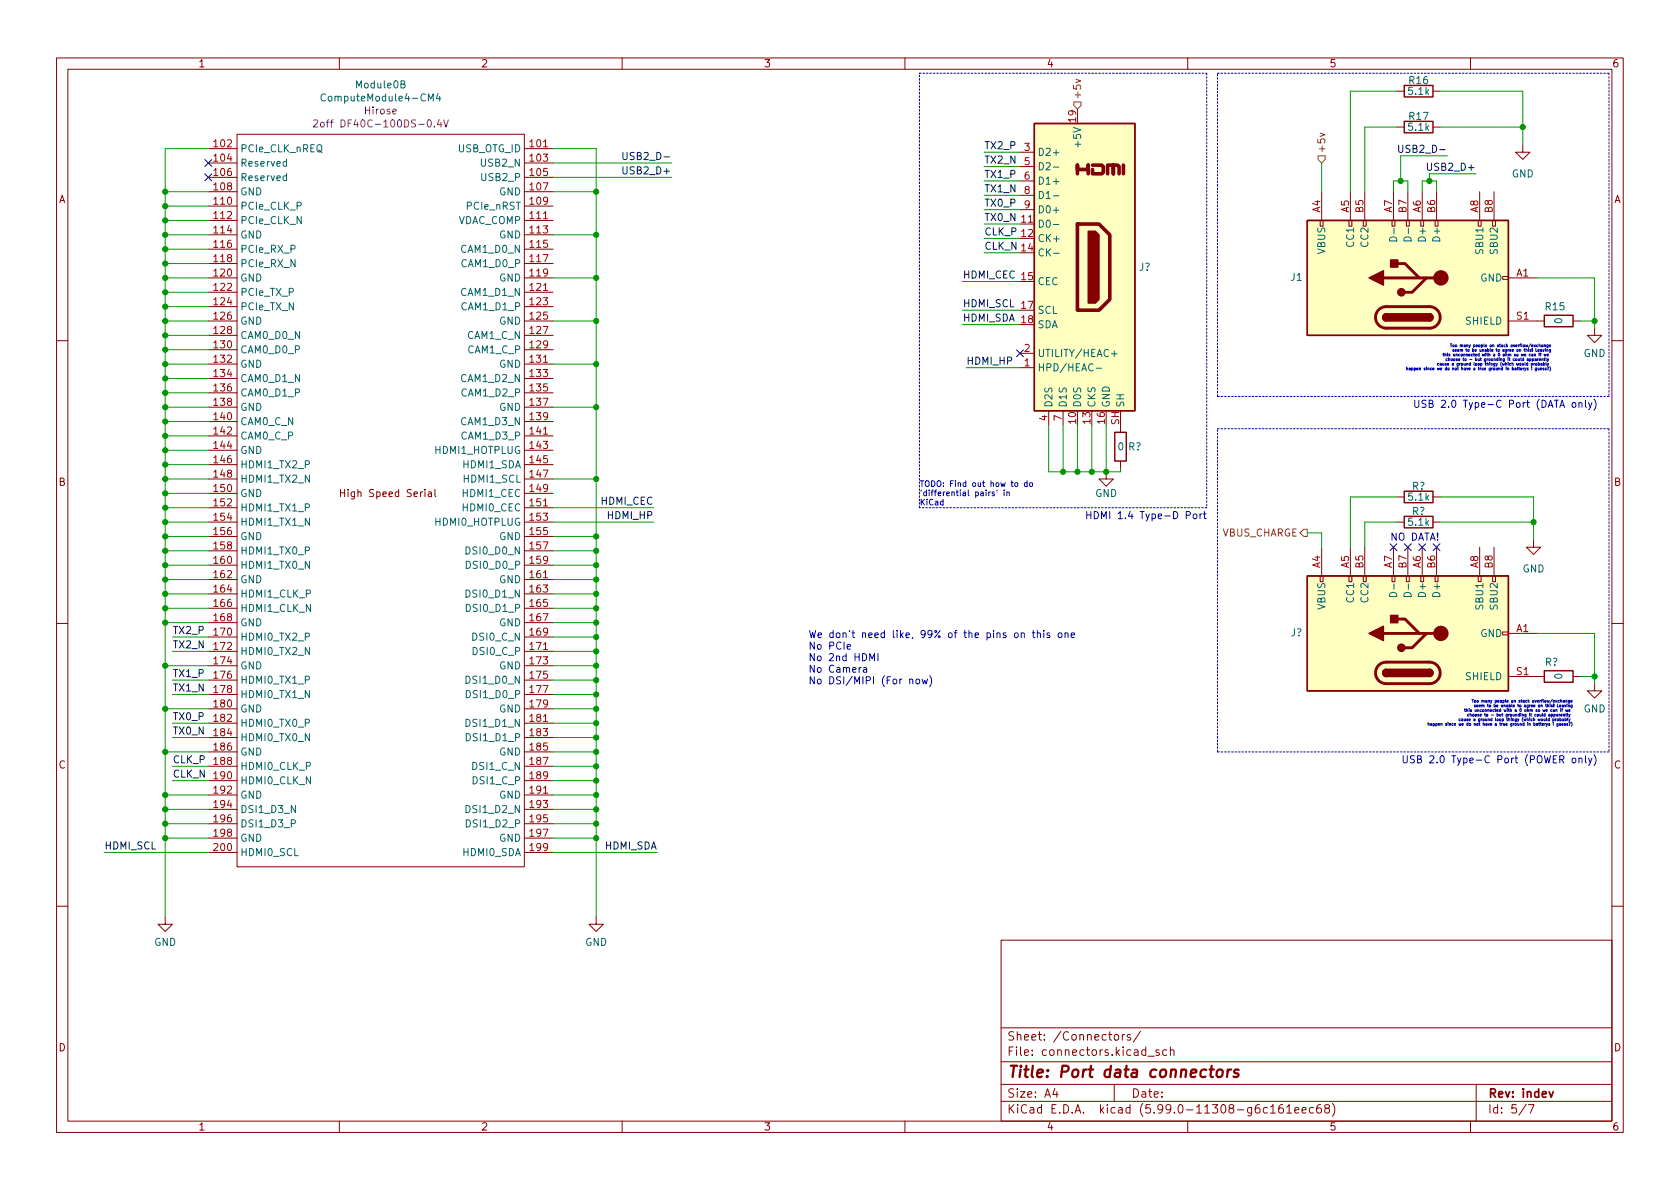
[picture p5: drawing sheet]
<svg xmlns="http://www.w3.org/2000/svg" width="297mm" height="210mm" viewBox="0 0 297 210" stroke-linecap="round" stroke-linejoin="round" font-family="sans-serif">
<g fill="none" stroke="#840000" stroke-width=".18">
<path d="M10 10.2h277v190.1h-277zM12 12.2h273v186.1h-273zM60 10.2v2M110 10.2v2M160 10.2v2M210 10.2v2M247 16.1h1.3M253.4 16.1h1.2M260 10.2v2M36.8 26.3h5.1M36.8 28.8h5.1M36.8 31.4h5.1"/>
<path d="M36.8 33.9h5.1M36.8 36.4h5.1M36.8 39h5.1M41.9 23.7h50.8v129.6h-50.8zM92.7 26.3h5.1M92.7 28.8h5.1M92.7 31.4h5.1M92.7 33.9h5.1M92.7 36.4h5.1M92.7 39h5.1M180.3 39.6h2.6M180.3 26.9h2.6"/>
<path d="M180.3 29.5h2.6M180.3 32h2.6M180.3 34.5h2.6M180.3 37.1h2.6M233.4 39h.5v1h-.5zM233.7 33.9v5.1M238.5 39h.5v1h-.5zM238.8 33.9v5.1M241 39h.6v1h-.6zM241.3 33.9v5.1M246.1 39h.5v1h-.5zM246.4 33.9v5.1"/>
<path d="M247 22.5h1.3M248.7 39h.5v1h-.5zM248.9 33.9v5.1M251.2 39h.5v1h-.5zM251.5 33.9v5.1M253.4 22.5h1.2M253.7 39h.6v1h-.6zM254 33.9v5.1M261.4 39h.5v1h-.5zM261.6 33.9v5.1M263.9 39h.5v1h-.5zM264.2 33.9v5.1"/>
<path d="M269.2 25.6v1.3h1.3l-1.3 1.3-1.2-1.3h1.2M36.8 41.5h5.1M36.8 44.1h5.1M36.8 46.6h5.1M36.8 49.1h5.1M36.8 51.7h5.1M36.8 54.2h5.1M36.8 56.8h5.1M36.8 59.3h5.1M92.7 41.5h5.1M92.7 44.1h5.1M92.7 46.6h5.1"/>
<path d="M92.7 49.1h5.1M92.7 51.7h5.1M92.7 54.2h5.1M92.7 56.8h5.1M92.7 59.3h5.1M265.7 48.9h1v.5h-1zM266.7 49.1h5.1M266.7 56.8h6.3M278.1 56.8h1.3M281.9 58v1.3h1.3l-1.3 1.3-1.2-1.3h1.2M10 60.2h2M36.8 61.8h5.1"/>
<path d="M36.8 64.4h5.1M36.8 66.9h5.1M36.8 69.5h5.1M36.8 72h5.1M36.8 74.5h5.1M36.8 77.1h5.1M36.8 79.6h5.1M92.7 61.8h5.1M92.7 64.4h5.1M92.7 66.9h5.1M92.7 69.5h5.1M92.7 72h5.1"/>
<path d="M92.7 74.5h5.1M92.7 77.1h5.1M92.7 79.6h5.1M180.3 65h2.6M180.3 62.5h2.6M185.4 72.6v2.6M188 72.6v2.6M198.1 75.2v1.2M285 60.2h2M36.8 82.2h5.1M36.8 84.7h5.1M36.8 87.2h5.1"/>
<path d="M36.8 89.8h5.1M36.8 92.3h5.1M36.8 94.9h5.1M36.8 97.4h5.1M36.8 99.9h5.1M60.2 86.5v1.3M60.2 87.2h.7M75.7 87h.5l.1 .8M76.3 87.3h-.4l-.2 .2 .2 .3h.4M76.9 86.5v1.1l.2 .2M92.7 82.2h5.1M92.7 84.7h5.1"/>
<path d="M92.7 87.2h5.1M92.7 89.8h5.1M92.7 92.3h5.1M92.7 94.9h5.1M92.7 97.4h5.1M92.7 99.9h5.1M195.6 83.4v1.3h1.2l-1.2 1.3-1.3-1.3h1.3M198.1 81.5v1.3M233.7 96.8v5M238.8 96.8v5M241.3 96.8v5M246.4 96.8v5"/>
<path d="M247 92.3h1.3M247 87.9h1.3M248.9 96.8v5M251.5 96.8v5M253.4 92.3h1.2M253.4 87.9h1.2M254 96.8v5M261.6 96.8v5M264.2 96.8v5M271.1 95.5v1.3h1.3l-1.3 1.2-1.2-1.2h1.2M10 110.2h2M36.8 102.5h5.1"/>
<path d="M36.8 105h5.1M36.8 107.6h5.1M36.8 110.1h5.1M36.8 112.6h5.1M36.8 115.2h5.1M36.8 117.7h5.1M92.7 102.5h5.1M92.7 105h5.1M92.7 107.6h5.1M92.7 110.1h5.1M92.7 112.6h5.1M92.7 115.2h5.1"/>
<path d="M92.7 117.7h5.1M233.4 101.8h.5v1.1h-.5zM238.5 101.8h.5v1.1h-.5zM241 101.8h.6v1.1h-.6zM246.1 101.8h.5v1.1h-.5zM248.7 101.8h.5v1.1h-.5zM251.2 101.8h.5v1.1h-.5zM253.7 101.8h.6v1.1h-.6zM261.4 101.8h.5v1.1h-.5zM263.9 101.8h.5v1.1h-.5zM265.7 111.8h1v.5h-1zM266.7 112h5.1"/>
<path d="M266.7 119.6h6.3M278.1 119.6h1.3M285 110.2h2M36.8 120.3h5.1M36.8 122.8h5.1M36.8 125.3h5.1M36.8 127.9h5.1M36.8 130.4h5.1M36.8 133h5.1M36.8 135.5h5.1M36.8 138h5.1M92.7 120.3h5.1"/>
<path d="M92.7 122.8h5.1M92.7 125.3h5.1M92.7 127.9h5.1M92.7 130.4h5.1M92.7 133h5.1M92.7 135.5h5.1M92.7 138h5.1M281.9 120.9v1.3h1.3l-1.3 1.2-1.2-1.2h1.2M36.8 140.6h5.1M36.8 143.1h5.1M36.8 145.7h5.1M36.8 148.2h5.1"/>
<path d="M36.8 150.7h5.1M92.7 140.6h5.1M92.7 143.1h5.1M92.7 145.7h5.1M92.7 148.2h5.1M92.7 150.7h5.1M10 160.2h2M29.2 162.2v1.2h1.3l-1.3 1.3-1.3-1.3h1.3M105.4 162.2v1.2h1.3l-1.3 1.3-1.3-1.3h1.3M177 166.3h108v32h-108zM285 160.2h2M60 198.3v2"/>
<path d="M110 198.3v2M160 198.3v2M177 194.8h108M177 191.8h108M177 187.8h108M177 181.8h108M186.5 192.5l-.4 1h1M186.9 193v1M197 191.8v3M197.1 183.1l.2-.2 .4 .2 .1 .5-.2 .3h-.3l-.2-.1zM198.4 182.9v1M198.9 182.9l-.3 .1-.2 .2"/>
<path d="M199.9 183l-.4-.1-.2 .2 .1 .3 .5 .1v.4h-.6M201.6 182.4l-1.2 1.9M202.9 186.8h1.2M204.9 185.7l-.3-.1-.2 .2v.3l.5 .1v.4h-.5M206.3 185.7l-.4-.1-.3 .3v.4l.1 .3h.6M206.9 185.8l.2-.2 .4 .1 .1 .9M206.9 185.1v1.5M210 198.3v2M224.6 195.8l.5-.5v1.5M224.6 196.8h.9M226.8 195.3a.59 .59 0 0 0-.7 .7v.5l.1 .3h.4l.3-.1v-.5l-.1-.2-.4-.1-.3 .3M227.5 195.8l.4-.5v1.5"/>
<path d="M227.5 196.8h.9M228.9 196.3l.7-.1v-.3l-.5-.1-.2 .2 .1 .8h.6M230.2 196.3l.7-.1v-.3l-.5-.1-.2 .2 .1 .8h.6M232.2 195.9l-.4-.1-.3 .3v.4l.1 .3h.6M233.5 195.3a.59 .59 0 0 0-.7 .7v.5l.1 .3h.5l.2-.1v-.5l-.1-.2-.4-.1-.3 .3M234.5 196l-.3-.3 .1-.2 .2-.2 .4 .1 .2 .2-.1 .2-.6 .2-.2 .3 .1 .4 .2 .1h.4l.2-.3v-.2l-.3-.3M235.6 195.1a1.72 1.72 0 0 1 0 2.3M260 198.3v2M261 191.8v6.5M269.9 195.3l-1.3 1.9M270.2 195.3h1l-.6 1.5"/>
</g>
<path d="M273.9 193l.4 1 .3-1" fill="none" stroke="#840000" stroke-width=".3"/>
<path d="M213.9 189.1h.7M214.2 188.5l-.2 1.7 .1 .2 .4 .1M215.3 189.3a.52 .52 0 0 1 .5-.2 .52 .52 0 0 1 .4 .4l-.1 .6a.55 .55 0 0 1-.5 .4 .55 .55 0 0 1-.5-.4zM217.1 189.1l-.2 1.4M217.7 189.1l-.4 .1-.2 .3M219 189.2a.49 .49 0 0 0-.8 .3l.1 .2 .6 .2 .1 .2-.1 .3-.2 .1-.6-.1" fill="none" stroke="#840000" stroke-width=".4"/>
<g fill="none" stroke="#006464" stroke-width=".18">
<path d="M57.5 16.7a.6 .6 0 0 0-.8 .4 .6 .6 0 0 0 .6 .8l.2-.2M70.9 14.9l.6-.1 .1-.2-.1-.2-.6-.1v1.3h.5l.2-.2v-.3l-.3-.2M75.7 17.9v-1.3l.5 .9 .4-.9v1.3M77.4 16.5l-.3 .9h.8M77.7 17v.9M50.7 28.6h-.4l-.2 .2 .1 .5h.5M50.7 31.2l-.4-.1-.2 .2 .1 .6h.5M50.7 28.1v1.3M50.7 30.7v1.2M186.2 39.7h1M186.2 29.5h1M186.2 34.6h1"/>
<path d="M186.3 44.8h1M245.7 42.1a.68 .68 0 0 1 .8-.2 .68 .68 0 0 1 .5 .7h-1.3zM246.5 40.4v.9M248.4 42a.66 .66 0 0 1 .8-.1 .66 .66 0 0 1 .3 .7h-1.3zM249 40.4v.9M193.8 65.1h1M196.5 62.6h1M197 62.1v1M245.7 105a.68 .68 0 0 1 .8-.2 .68 .68 0 0 1 .5 .7h-1.3zM246.5 103.2v1M248.4 104.9a.66 .66 0 0 1 .8-.1 .66 .66 0 0 1 .3 .7h-1.3zM249 103.2v1"/>
</g>
<path d="M55.5 21.3l.4-.1 .3 .4-.8 .9h.8M56.7 21.7l.2-.1 .4 .1v.5l-.1 .2-.3 .1-.2-.2zM77.7 21.1l-.4 .9h.8M78 21.6v.9M78.4 21.2l.5 1.3 .4-1.3" fill="none" stroke="#840084" stroke-width=".18"/>
<g fill="none" stroke="#840000" stroke-width=".25">
<path d="M248.3 15.1h5.1v2h-5.1zM182.9 21.8h17.8v50.8h-17.8zM231.1 39h35.6v20.3h-35.6zM248.3 21.5h5.1v2h-5.1zM245.1 55.5a.64 .64 0 0 0-.6 .6 .64 .64 0 0 0 .6 .7M252.7 55.5a.64 .64 0 0 1 .7 .6 .64 .64 0 0 1-.7 .7M273 55.7h5.1v2.1h-5.1zM197.1 76.4h2v5.1h-2zM248.3 91.3h5.1v2h-5.1zM248.3 86.9h5.1v2h-5.1zM231.1 101.8h35.6v20.4h-35.6zM245.1 118.4a.64 .64 0 0 0-.6 .6 .64 .64 0 0 0 .6 .6"/>
<path d="M252.7 118.4a.64 .64 0 0 1 .7 .6 .64 .64 0 0 1-.7 .6M273 118.6h5.1v2h-5.1z"/>
</g>
<g fill="#ffffc2" stroke="#ffffc2" stroke-width=".18">
<path d="M231.1 101.8h35.6v20.4h-35.6z"/>
<path d="M231.1 39h35.6v20.3h-35.6z"/>
<path d="M182.9 21.8h17.8v50.8h-17.8z"/>
</g>
<path d="M243.8 54.8l.5-.4 .6-.2h7.8a1.91 1.91 0 0 1 1.9 1.9 1.91 1.91 0 0 1-1.9 1.9h-7.6a1.91 1.91 0 0 1-1.7-1.1 1.91 1.91 0 0 1 .4-2.1zM244.6 49.1h10.2M247.1 46.6h1.3l2.6 2.5M252.2 49.1l-2.5 2.6h-1.3M243.8 117.6l.5-.3 .6-.2h7.8a1.91 1.91 0 0 1 1.9 1.9 1.91 1.91 0 0 1-1.9 1.9h-7.6a1.91 1.91 0 0 1-1.7-1.2 1.91 1.91 0 0 1 .4-2.1zM244.6 112h10.2M247.1 109.5h1.3l2.6 2.5M252.2 112l-2.5 2.5h-1.3" fill="none" stroke="#840000" stroke-width=".51"/>
<g fill="#840000" stroke="#840000" stroke-width=".25">
<path d="M252.7 118.4a.64 .64 0 0 1 .7 .6 .64 .64 0 0 1-.7 .6z"/>
<path d="M244.7 118.5l.4-.1v1.2a.64 .64 0 0 1-.6-.4 .64 .64 0 0 1 .2-.7z"/>
<path d="M245.1 118.4h7.6v1.2h-7.6z"/>
<path d="M245.9 108.8h1.2v1.3h-1.2z"/>
<path d="M242.1 112l2.5-1.3v2.6z"/>
<path d="M252.7 55.5a.64 .64 0 0 1 .7 .6 .64 .64 0 0 1-.7 .7z"/>
<path d="M244.7 55.7l.4-.2v1.3a.64 .64 0 0 1-.6-.4 .64 .64 0 0 1 .2-.7z"/>
<path d="M245.1 55.5h7.6v1.3h-7.6z"/>
<path d="M245.9 46h1.2v1.2h-1.2z"/>
<path d="M242.1 49.1l2.5-1.2v2.5z"/>
<path d="M192.4 40.9h1.3l.6 .6v11.5l-.6 .6h-1.3z"/>
<circle cx="247.8" cy="114.5" r=".63"/>
<circle cx="247.8" cy="51.7" r=".63"/>
</g>
<g fill="#840000" stroke="#840000" stroke-width=".18">
<circle cx="254.8" cy="112" r="1.27"/>
<circle cx="254.8" cy="49.1" r="1.27"/>
</g>
<path d="M190.5 30.7v-1.5v.8h1.9v-.8v1.5M190.5 39.6h3.8l1.9 1.9v11.5l-1.9 1.9h-3.8zM193.2 29.2h1.6l.3 .3v1l-.3 .2h-1.6v-.7M195.8 30.7v-1.5h1v1.5v-1.5h.8l.3 .3v1.2M198.6 29.2v1.5" fill="none" stroke="#840000" stroke-width=".63"/>
<path d="M189.9 18h1.2v.7l-.6 .6-.6-.6zM190.2 14l.9 .3-.9 .3M233 27.6h1.3v.6l-.6 .6-.7-.6zM233.4 23.5l.9 .3-.9 .3M229.9 94.2l.6-.6h.6v1.3h-.6z" fill="none" stroke="#725600" stroke-width=".18"/>
<path d="M110.1 27v1l.3 .2h.2l.3-.2v-1M110.1 29.5v1l.3 .3h.2l.3-.3v-1M247.3 25.7v1l.2 .3h.3l.2-.3v-1M252.4 28.9v1l.2 .2h.3l.2-.2v-1" fill="none" stroke="#0f0f0f" stroke-width=".18"/>
<g fill="none" stroke="#0000c2" stroke-width=".18">
<path d="M248.7 65.1h.2v.3M248.7 64.9v.5M249.1 65.1h.2l.1 .3M249.4 65.2l-.3 .1 .3 .1M249.6 65.1l.2 .1v.2h-.2M249.6 65.1v.5M250.1 65.1l.2 .1v.2h-.2M250.1 65.1v.5M250.1 70.8v1l.3 .2h.2l.3-.2v-1M250.5 65.2h.2v-.1h-.2v.3h.2M251 65.1h.2v.3M251 65.1v.3"/>
<path d="M252 65.1h-.2l.2 .3h-.2M252.1 70.8h-.4l-.2 .1v.4l.5 .2 .1 .3-.2 .2h-.5M252.2 64.9v.1M252.2 65.1v.3M252.7 71.4l.5-.1 .1-.2v-.2l-.6-.1v1.2h.5l.1-.1 .1-.3-.3-.2M254.4 64.3l-.3 .1 .1 .2h.2M254.6 64.3h.2v.3h-.1l-.1-.2h.2M255.1 64.3v.3l.2-.1M255.1 62.6h.2M255.2 62.5v.4l.1 .1M255.3 64.3v.3M255.5 62.7l.2-.1v.4"/>
<path d="M255.5 62.5v.5M255.7 64.3h-.2l.2 .3h-.2M255.9 63.5h-.2v.3h.2M255.9 64.4h.3l-.1-.1h-.2v.3h.2M255.9 62.5h.1M255.9 62.6v.4M256.1 63.5h.2v.3M256.1 63.3v.5M256.4 62.6l-.2 .1 .2 .2h-.2M256.4 60.8h.3M256.6 60.8v.5M256.6 63.5h.2l-.1 .3-.2-.1z"/>
<path d="M256.8 64.3h.2v.3h-.2v-.2h.2M256.9 61l.2 .1-.1 .2-.1-.1zM257 62.6v.3h.2M257.1 61.8l-.2 .1 .2 .2h-.2M257.1 63.5h.2l-.1 .3-.2-.1zM257.2 62.6v.4M257.3 62l.2-.1v-.1l-.2 .1v.2h.2M257.4 61l.2 .1-.1 .2-.2-.1zM257.4 62.7l.2-.1 .1 .4M257.4 62.6v.4M257.7 63.5h-.2l.2 .3h-.2M257.7 62l.2-.1v-.1l-.2 .1v.2h.2"/>
<path d="M257.9 63.6h.2v-.1h-.2v.3h.2M258.1 62.6l-.2 .1v.2h.2M258.2 61.9l.2-.1v.3M258.2 61.8v.3M258.2 61h.2v.3M258.2 61v.3M258.4 61.9l.2-.1v.3M258.4 61.1l.2-.1v.3M258.7 63.4h.1M259.2 61.8h.2M259.2 61.6v.5h.2M272.9 64.3l.2 .1v.2h-.2"/>
<path d="M273 65.1h-.2l.2 .3h-.2M273 62.6l.1 .4 .1-.3 .1 .3 .1-.4M273 63.4h.2M273.1 63.3v.4l.1 .1M273.4 63.3v.5M273.4 64.1v.5M273.4 65.1h-.2l.2 .3h-.2M273.5 61.9l.2-.1v.3M273.6 62.8l.2-.1v-.1l-.2 .1v.2h.2M273.6 63.4l.1 .4M273.6 64.3l.1 .3M273.6 64.9l.2 .1-.1 .2"/>
<path d="M273.7 65.4h.1M273.7 61.3h-.2v-.3h.2v.4l-.2 .1M273.8 63.4l-.2 .5M273.8 64.3l-.2 .5M273.9 61.2l.3-.1v-.1l-.3 .1 .1 .2h.2M274 64.8l.2 .4-.2 .4M274.2 61.8v.4l-.3 .1M274.2 61.8l-.3 .1 .1 .2h.2M281.8 70.6a1.46 1.46 0 0 1 0 1.9M175.1 87l-.3 .2M175.8 87h-.2l-.2 .1 .1 .2 .3 .1v.2h-.4M176.3 86.7l-.1 .1"/>
<path d="M177.5 86.7h.1M177.5 87v.7M178 87.1l.4-.1 .1 .7M178 87v.7M179.5 85.5l.1-.1 .3 .1v.5l-.4-.1zM181.6 85.4h-.3l-.2 .1 .1 .5h.4M181.6 85v1M182.1 85.5l.1-.1 .3 .1v.5l-.4-.1zM209.7 91.1h.7l.1-.2-.1-.3-.7-.1v1.2M211.1 90.9h.3l.2 .2v.4l-.2 .2h-.3l-.1-.2zM212.2 90.9v.8M212.5 90.9l-.3 .2"/>
<path d="M212.8 90.9h.5M213 90.5v1l.3 .2M149.8 114.4l.6-.1-.1-.3h-.3l-.2 .1v.6h.5M152.7 118.1h.5v.8M153.2 118.3l-.4 .1-.2 .2 .2 .3 .4-.1M153.8 116.8v-1.2l.4 .9 .4-.9v1.2M155.2 115.6v1.2M164.4 119.5a1.46 1.46 0 0 1 0 1.9M180.6 112l.1-.1 .4 .1v.8M180.6 111.9v.9M182.5 111.9h.5M182.7 111.5v1.1l.3 .2"/>
<path d="M183.4 112l.2-.1 .3 .1 .1 .8M183.4 111.5v1.3M184.6 111.5v.1M184.6 111.9v.9M185.6 112l-.3-.1-.2 .2 .1 .2 .4 .1v.3h-.5M187.2 112l.3-.1 .3 .2v.4l-.3 .3-.3-.1-.1-.2zM188.3 112l.2-.1 .3 .1 .1 .8M188.3 111.9v.9M189.4 112.3l.6-.1-.1-.2-.3-.1-.2 .2 .1 .6h.4M160.9 120.2l.1-.1h.3l.1 .8M162.1 120.1h.3l.2 .2v.4l-.2 .2h-.3l-.2-.2zM163 120.1l.3 .8 .2-.6 .3 .6 .2-.8"/>
<path d="M248.1 133.6v1.1l.2 .2h.3l.2-.2v-1.1M250.1 133.7l-.5-.1-.2 .3 .1 .3 .5 .2v.4l-.2 .1-.4-.1M250.6 134.2h.6l.1-.2-.1-.2-.6-.2v1.3h.5l.2-.1 .1-.3-.3-.3M252.5 128h.2v.3M252.5 127.8v.5M253 128h.2v.3h-.2v-.2h.2M253.4 128h.3l-.1 .3h-.2M253.4 127.9v.5M253.9 128h.2v.3h-.2M253.9 127.9v.5M254.3 128.1h.3l-.1-.1h-.2v.3h.2M254.8 128h.2v.3"/>
<path d="M254.8 127.9v.4M255.8 128h-.2l.2 .3h-.2M256 127.8h.1M256 127.9v.4M258.2 127.1l-.2 .1v.2h.2M258.4 127.1h.2v.4M258.6 127.2l-.2 .1 .2 .1M258.9 127.1v.3h.2M258.9 125.5h.2M259 125.3v.5h.1M259.1 127.1v.4M259.3 125.5h.2v.3"/>
<path d="M259.3 125.3v.5M259.5 127.1l-.2 .1 .2 .2h-.2M259.7 126.3l-.2 .1v.2h.2M259.7 127.3l.3-.1-.1-.1-.2 .1 .1 .2h.1M259.8 125.3v.1M259.8 125.5v.3M259.9 126.4l.2-.1v.3M259.9 126.1v.5M260.2 125.5l-.2 .1 .2 .2h-.2M260.2 123.7h.3M260.4 123.7v.5M260.4 126.3l.2 .1-.1 .2-.1-.1z"/>
<path d="M260.6 127.1h.2v.4M260.7 123.9h.2l-.1 .3-.1-.1zM260.8 125.5v.3h.2M260.8 127.2l-.2 .1 .2 .1M260.9 124.7h-.2l.2 .3h-.2M260.9 126.3l.2 .1-.1 .2-.2-.1zM261 125.5v.3M261.1 124.8h.2v-.1h-.2v.3h.2M261.2 123.9h.2l-.1 .3-.2-.1zM261.3 125.5h.1l.1 .3M261.3 125.5v.3M261.5 126.3l-.2 .1 .2 .2h-.2"/>
<path d="M261.5 124.8h.3l-.1-.1h-.2v.3h.2M261.7 126.5l.2-.1v-.1l-.2 .1v.2h.2M261.9 125.5l-.2 .1v.2h.2M262 124.7h.2v.3M262 124.7v.3M262 123.9h.2v.3M262 123.9v.3M262.2 124.7h.2v.3M262.2 123.9h.2v.3M262.5 126.3h.2M263 124.7h.2M263 124.5v.4l.2 .1"/>
<path d="M276.7 127.1l.3 .1-.1 .2h-.2M276.8 128h-.2l.2 .3h-.2M276.8 125.5l.1 .3 .1-.2 .1 .2 .1-.3M276.8 126.3h.2M276.9 126.1v.5h.1M277.2 126.1v.5M277.2 127v.5M277.2 128h-.2l.2 .3h-.2M277.3 124.7h.2v.3M277.4 125.7l.2-.1v-.1l-.2 .1v.2h.2M277.4 126.3l.1 .3M277.4 127.1l.1 .4"/>
<path d="M277.4 127.8h.3l-.2 .3M277.5 128.2v.1M277.5 124.2l-.2-.1v-.2h.2v.4h-.2M277.6 126.3l-.2 .5M277.6 127.1l-.2 .5M277.7 124h.3v-.1h-.3l.1 .3h.2M277.8 127.7l.2 .3-.2 .5M278 124.7v.4l-.3 .1M278 124.7l-.3 .1 .1 .2h.2M281.8 133.5a1.46 1.46 0 0 1 0 1.9"/>
</g>
<path d="M162.6 12.9h50.8M213.4 12.9v76.9M215.3 12.9h69.2M284.5 12.9v57.2M215.3 70.1v-57.2M215.3 75.8h69.2M284.5 75.8v57.2M284.5 70.1h-69.2M162.6 89.8v-76.9M213.4 89.8h-50.8M215.3 133v-57.2M284.5 133h-69.2" fill="none" stroke="#0000c2" stroke-width=".18" stroke-dasharray=".3 .3"/>
<g fill="none" stroke="#009600" stroke-width=".18">
<path d="M247 16.1h-8.2v17.8M254.6 16.1h14.6v9.5M29.2 33.9h7.6M29.2 36.4h7.6M29.2 39h7.6M36.8 26.3h-7.6v135.9M97.8 33.9h7.6M97.8 26.3h7.6v135.9M97.8 28.8h20.9M97.8 31.4h20.9M174 34.5h6.3M174 37.1h6.3"/>
<path d="M174 39.6h6.3M174 26.9h6.3M174 29.5h6.3M174 32h6.3M233.7 28.8v5.1M246.4 33.9v-1.9h2.5v1.9M247 22.5h-5.7v11.4M251.5 33.9v-1.9h2.5v1.9M254.6 22.5h14.6M255.9 27.6h-8.3v4.4M261 30.7h-8.3v1.3M29.2 49.1h7.6"/>
<path d="M29.2 41.5h7.6M29.2 44.1h7.6M29.2 46.6h7.6M29.2 56.8h7.6M29.2 51.7h7.6M29.2 54.2h7.6M29.2 59.3h7.6M97.8 49.1h7.6M97.8 41.5h7.6M97.8 56.8h7.6M170.2 49.8h10.1M170.2 54.9h10.1"/>
<path d="M170.2 57.4h10.1M174 42.2h6.3M174 44.7h6.3M271.8 49.1h10.1v8.9M279.4 56.8h2.5M29.2 72h7.6M29.2 74.5h7.6M29.2 77.1h7.6M29.2 79.6h7.6M29.2 64.4h7.6M29.2 61.8h7.6M29.2 66.9h7.6"/>
<path d="M29.2 69.5h7.6M97.8 72h7.6M97.8 64.4h7.6M170.8 65h9.5M185.4 75.2v8.2h12.7v-.6M188 75.2v8.2M190.5 75.2v8.2M193 75.2v8.2M195.6 75.2v8.2M29.2 84.7h7.6M29.2 87.2h7.6M29.2 89.8h7.6"/>
<path d="M29.2 92.3h7.6M29.2 94.9h7.6M29.2 82.2h7.6M29.2 97.4h7.6M29.2 99.9h7.6M97.8 84.7h7.6M97.8 89.8h17.8M97.8 92.3h17.8M97.8 94.9h7.6M97.8 97.4h7.6M97.8 99.9h7.6M231.1 94.2h2.6v2.6"/>
<path d="M247 92.3h-5.7v4.5M247 87.9h-8.2v8.9M254.6 92.3h16.5M254.6 87.9h16.5v7.6M29.2 102.5h7.6M29.2 105h7.6M29.2 107.6h7.6M29.2 117.7h7.6M29.2 110.1h7.6M30.5 112.6h6.3M30.5 115.2h6.3M97.8 102.5h7.6"/>
<path d="M97.8 105h7.6M97.8 107.6h7.6M97.8 117.7h7.6M97.8 110.1h7.6M97.8 112.6h7.6M97.8 115.2h7.6M271.8 112h10.1v8.9M279.4 119.6h2.5M29.2 125.3h7.6M29.2 133h7.6M30.5 120.3h6.3M30.5 122.8h6.3"/>
<path d="M30.5 127.9h6.3M30.5 130.4h6.3M30.5 138h6.3M30.5 135.5h6.3M97.8 120.3h7.6M97.8 122.8h7.6M97.8 125.3h7.6M97.8 127.9h7.6M97.8 130.4h7.6M97.8 133h7.6M97.8 138h7.6M97.8 135.5h7.6"/>
<path d="M18.4 150.7h18.4M29.2 140.6h7.6M29.2 143.1h7.6M29.2 145.7h7.6M29.2 148.2h7.6M97.8 140.6h7.6M97.8 150.7h18.4M97.8 143.1h7.6M97.8 145.7h7.6M97.8 148.2h7.6"/>
</g>
<g fill="none" stroke="#000084" stroke-width=".18">
<path d="M36.2 28.2l1.2 1.2M36.2 30.8l1.2 1.2M37.4 28.2l-1.2 1.2M37.4 30.8l-1.2 1.2M179.7 61.9l1.2 1.2M180.9 61.9l-1.2 1.2M245.8 96.2l1.2 1.2M247 96.2l-1.2 1.2M248.3 96.2l1.2 1.2M249.5 96.2l-1.2 1.2M250.9 96.2l1.2 1.2M252.1 96.2l-1.2 1.2"/>
<path d="M253.4 96.2l1.2 1.2M254.6 96.2l-1.2 1.2"/>
</g>
<g fill="#009600" stroke="#009600" stroke-width=".18">
<circle cx="29.2" cy="110.1" r=".46"/>
<circle cx="29.2" cy="117.7" r=".46"/>
<circle cx="29.2" cy="140.6" r=".46"/>
<circle cx="29.2" cy="143.1" r=".46"/>
<circle cx="29.2" cy="105" r=".46"/>
<circle cx="29.2" cy="107.6" r=".46"/>
<circle cx="29.2" cy="125.3" r=".46"/>
<circle cx="29.2" cy="145.7" r=".46"/>
<circle cx="29.2" cy="148.2" r=".46"/>
<circle cx="29.2" cy="133" r=".46"/>
<circle cx="29.2" cy="59.3" r=".46"/>
<circle cx="29.2" cy="61.8" r=".46"/>
<circle cx="29.2" cy="64.4" r=".46"/>
<circle cx="105.4" cy="41.5" r=".46"/>
<circle cx="105.4" cy="49.1" r=".46"/>
<circle cx="29.2" cy="66.9" r=".46"/>
<circle cx="29.2" cy="69.5" r=".46"/>
<circle cx="29.2" cy="41.5" r=".46"/>
<circle cx="29.2" cy="44.1" r=".46"/>
<circle cx="29.2" cy="46.6" r=".46"/>
<circle cx="29.2" cy="49.1" r=".46"/>
<circle cx="29.2" cy="51.7" r=".46"/>
<circle cx="29.2" cy="33.9" r=".46"/>
<circle cx="29.2" cy="36.4" r=".46"/>
<circle cx="29.2" cy="39" r=".46"/>
<circle cx="29.2" cy="54.2" r=".46"/>
<circle cx="29.2" cy="56.8" r=".46"/>
<circle cx="29.2" cy="77.1" r=".46"/>
<circle cx="29.2" cy="79.6" r=".46"/>
<circle cx="29.2" cy="82.2" r=".46"/>
<circle cx="29.2" cy="84.7" r=".46"/>
<circle cx="29.2" cy="87.2" r=".46"/>
<circle cx="29.2" cy="97.4" r=".46"/>
<circle cx="29.2" cy="99.9" r=".46"/>
<circle cx="29.2" cy="102.5" r=".46"/>
<circle cx="29.2" cy="72" r=".46"/>
<circle cx="29.2" cy="74.5" r=".46"/>
<circle cx="29.2" cy="89.8" r=".46"/>
<circle cx="29.2" cy="92.3" r=".46"/>
<circle cx="29.2" cy="94.9" r=".46"/>
<circle cx="105.4" cy="72" r=".46"/>
<circle cx="105.4" cy="84.7" r=".46"/>
<circle cx="105.4" cy="94.9" r=".46"/>
<circle cx="105.4" cy="97.4" r=".46"/>
<circle cx="105.4" cy="99.9" r=".46"/>
<circle cx="105.4" cy="102.5" r=".46"/>
<circle cx="105.4" cy="105" r=".46"/>
<circle cx="105.4" cy="107.6" r=".46"/>
<circle cx="105.4" cy="110.1" r=".46"/>
<circle cx="105.4" cy="112.6" r=".46"/>
<circle cx="105.4" cy="115.2" r=".46"/>
<circle cx="105.4" cy="117.7" r=".46"/>
<circle cx="105.4" cy="120.3" r=".46"/>
<circle cx="105.4" cy="122.8" r=".46"/>
<circle cx="105.4" cy="125.3" r=".46"/>
<circle cx="105.4" cy="127.9" r=".46"/>
<circle cx="105.4" cy="130.4" r=".46"/>
<circle cx="105.4" cy="133" r=".46"/>
<circle cx="105.4" cy="135.5" r=".46"/>
<circle cx="105.4" cy="138" r=".46"/>
<circle cx="105.4" cy="140.6" r=".46"/>
<circle cx="105.4" cy="143.1" r=".46"/>
<circle cx="105.4" cy="145.7" r=".46"/>
<circle cx="105.4" cy="148.2" r=".46"/>
<circle cx="105.4" cy="33.9" r=".46"/>
<circle cx="105.4" cy="56.8" r=".46"/>
<circle cx="105.4" cy="64.4" r=".46"/>
<circle cx="281.9" cy="119.6" r=".46"/>
<circle cx="281.9" cy="56.8" r=".46"/>
<circle cx="271.1" cy="92.3" r=".46"/>
<circle cx="188" cy="83.4" r=".46"/>
<circle cx="190.5" cy="83.4" r=".46"/>
<circle cx="193" cy="83.4" r=".46"/>
<circle cx="195.6" cy="83.4" r=".46"/>
<circle cx="247.6" cy="32" r=".46"/>
<circle cx="252.7" cy="32" r=".46"/>
<circle cx="269.2" cy="22.5" r=".46"/>
</g>
<text font-size="2.8" fill="#840000" x="178" y="190.6">Title: Port data connectors</text>
<g font-size="2.1" fill="#840000">
<text x="178" y="184">Sheet: /Connectors/</text>
<text x="178" y="186.7">File: connectors.kicad_sch</text>
<text x="178" y="196.9">KiCad E.D.A. kicad (5.99.0-11308-g6c161eec68)</text>
<text x="178" y="194.1">Size: A4</text>
<text x="200" y="194.1">Date:</text>
<text x="263" y="194.1">Rev: indev</text>
<text x="263" y="196.9">Id: 5/7</text>
</g>
<g font-size="1.8" fill="#840000">
<text x="35" y="11.9">1</text>
<text x="85" y="11.9">2</text>
<text x="135" y="11.9">3</text>
<text x="185" y="11.9">4</text>
<text x="235" y="11.9">5</text>
<text x="285" y="11.9">6</text>
<text x="10.3" y="35.9">A</text>
<text x="285.3" y="35.9">A</text>
<text x="10.3" y="85.9">B</text>
<text x="61.1" y="87.9">High Speed Serial</text>
<text x="285.3" y="85.9">B</text>
<text x="10.3" y="135.9">C</text>
<text x="285.3" y="135.9">C</text>
<text x="10.3" y="185.9">D</text>
<text x="285.3" y="185.9">D</text>
<text x="35" y="199.9">1</text>
<text x="85" y="199.9">2</text>
<text x="135" y="199.9">3</text>
<text x="185" y="199.9">4</text>
<text x="235" y="199.9">5</text>
<text x="285" y="199.9">6</text>
</g>
<g font-size="1.8" fill="#006464">
<text x="57.7" y="17.9">ComputeModule4-CM4</text>
<text x="63.1" y="15.6">Module0B</text>
<text x="249.1" y="16.8">5.1k</text>
<text x="249.2" y="14.9">R16</text>
<text x="249.1" y="23.1">5.1k</text>
<text x="249.2" y="21.2">R17</text>
<text x="42.4" y="26.9">PCIe_CLK_nREQ</text>
<text x="42.4" y="29.5">Reserved</text>
<text x="80.9" y="26.9">USB_OTG_ID</text>
<text x="85.2" y="29.5">USB2_N</text>
<text x="183.4" y="27.6">D2+</text>
<text x="191.1" y="25.5" transform="rotate(-90 191.1 25.5)">+5V</text>
<text x="42.4" y="32">Reserved</text>
<text x="42.4" y="34.5">GND</text>
<text x="85.3" y="32">USB2_P</text>
<text x="88.3" y="34.5">GND</text>
<text x="183.4" y="30.1">D2-</text>
<text x="183.4" y="32.6">D1+</text>
<text x="183.4" y="35.2">D1-</text>
<text x="267.3" y="31.4">GND</text>
<text x="42.4" y="37.1">PCIe_CLK_P</text>
<text x="42.4" y="39.6">PCIe_CLK_N</text>
<text x="80.9" y="39.6">VDAC_COMP</text>
<text x="82.7" y="37.1">PCIe_nRST</text>
<text x="183.4" y="40.3">D0-</text>
<text x="183.4" y="37.7">D0+</text>
<text x="42.4" y="42.2">GND</text>
<text x="42.4" y="44.7">PCIe_RX_P</text>
<text x="42.4" y="47.2">PCIe_RX_N</text>
<text x="81.7" y="44.7">CAM1_D0_N</text>
<text x="81.8" y="47.2">CAM1_D0_P</text>
<text x="88.3" y="42.2">GND</text>
<text x="183.4" y="42.8">CK+</text>
<text x="183.4" y="45.3">CK-</text>
<text x="201.4" y="47.9">J?</text>
<text x="234.3" y="44.9" transform="rotate(-90 234.3 44.9)">VBUS</text>
<text x="239.4" y="43.5" transform="rotate(-90 239.4 43.5)">CC1</text>
<text x="241.9" y="43.5" transform="rotate(-90 241.9 43.5)">CC2</text>
<text x="252.1" y="42.3" transform="rotate(-90 252.1 42.3)">D+</text>
<text x="254.6" y="42.3" transform="rotate(-90 254.6 42.3)">D+</text>
<text x="262.3" y="44.7" transform="rotate(-90 262.3 44.7)">SBU1</text>
<text x="264.8" y="44.7" transform="rotate(-90 264.8 44.7)">SBU2</text>
<text x="42.4" y="49.8">GND</text>
<text x="42.4" y="52.3">PCIe_TX_P</text>
<text x="81.7" y="52.3">CAM1_D1_N</text>
<text x="88.3" y="49.8">GND</text>
<text x="183.4" y="50.4">CEC</text>
<text x="228.3" y="49.7">J1</text>
<text x="261.8" y="49.8">GND</text>
<text x="42.4" y="54.9">PCIe_TX_N</text>
<text x="42.4" y="57.4">GND</text>
<text x="42.4" y="59.9">CAM0_D0_N</text>
<text x="81.8" y="54.9">CAM1_D1_P</text>
<text x="82.7" y="59.9">CAM1_C_N</text>
<text x="88.3" y="57.4">GND</text>
<text x="183.4" y="55.5">SCL</text>
<text x="183.4" y="58">SDA</text>
<text x="259.2" y="57.4">SHIELD</text>
<text x="273.3" y="54.9">R15</text>
<text x="276.2" y="57.2" transform="rotate(-90 276.2 57.2)">0</text>
<text x="42.4" y="62.5">CAM0_D0_P</text>
<text x="42.4" y="65">GND</text>
<text x="82.8" y="62.5">CAM1_C_P</text>
<text x="88.3" y="65">GND</text>
<text x="183.4" y="65.7">HPD/HEAC-</text>
<text x="183.4" y="63.1">UTILITY/HEAC+</text>
<text x="280" y="63.1">GND</text>
<text x="42.4" y="67.6">CAM0_D1_N</text>
<text x="42.4" y="70.1">CAM0_D1_P</text>
<text x="81.7" y="67.6">CAM1_D2_N</text>
<text x="81.8" y="70.1">CAM1_D2_P</text>
<text x="42.4" y="72.6">GND</text>
<text x="42.4" y="75.2">CAM0_C_N</text>
<text x="42.4" y="77.7">CAM0_C_P</text>
<text x="81.7" y="75.2">CAM1_D3_N</text>
<text x="81.8" y="77.7">CAM1_D3_P</text>
<text x="88.3" y="72.6">GND</text>
<text x="186.1" y="72.1" transform="rotate(-90 186.1 72.1)">D2S</text>
<text x="188.6" y="72.1" transform="rotate(-90 188.6 72.1)">D1S</text>
<text x="191.1" y="72.1" transform="rotate(-90 191.1 72.1)">D0S</text>
<text x="193.7" y="72.1" transform="rotate(-90 193.7 72.1)">CKS</text>
<text x="196.2" y="72.1" transform="rotate(-90 196.2 72.1)">GND</text>
<text x="198.8" y="72.1" transform="rotate(-90 198.8 72.1)">SH</text>
<text x="42.4" y="80.3">GND</text>
<text x="42.4" y="82.8">HDMI1_TX2_P</text>
<text x="77.1" y="80.3">HDMI1_HOTPLUG</text>
<text x="82" y="82.8">HDMI1_SDA</text>
<text x="197.7" y="79.6">0</text>
<text x="199.5" y="79.6">R?</text>
<text x="42.4" y="85.3">HDMI1_TX2_N</text>
<text x="42.4" y="87.9">GND</text>
<text x="82" y="87.9">HDMI1_CEC</text>
<text x="82.2" y="85.3">HDMI1_SCL</text>
<text x="193.6" y="87.9">GND</text>
<text x="249.1" y="88.5">5.1k</text>
<text x="249.6" y="86.6">R?</text>
<text x="42.4" y="90.4">HDMI1_TX1_P</text>
<text x="42.4" y="93">HDMI1_TX1_N</text>
<text x="42.4" y="95.5">GND</text>
<text x="77.1" y="93">HDMI0_HOTPLUG</text>
<text x="82" y="90.4">HDMI0_CEC</text>
<text x="88.3" y="95.5">GND</text>
<text x="249.1" y="93">5.1k</text>
<text x="249.6" y="91.1">R?</text>
<text x="42.4" y="98">HDMI1_TX0_P</text>
<text x="42.4" y="100.6">HDMI1_TX0_N</text>
<text x="82.8" y="98">DSI0_D0_N</text>
<text x="82.9" y="100.6">DSI0_D0_P</text>
<text x="269.2" y="101.2">GND</text>
<text x="42.4" y="103.1">GND</text>
<text x="42.4" y="105.7">HDMI1_CLK_P</text>
<text x="82.8" y="105.7">DSI0_D1_N</text>
<text x="88.3" y="103.1">GND</text>
<text x="234.3" y="107.8" transform="rotate(-90 234.3 107.8)">VBUS</text>
<text x="239.4" y="106.4" transform="rotate(-90 239.4 106.4)">CC1</text>
<text x="241.9" y="106.4" transform="rotate(-90 241.9 106.4)">CC2</text>
<text x="252.1" y="105.2" transform="rotate(-90 252.1 105.2)">D+</text>
<text x="254.6" y="105.2" transform="rotate(-90 254.6 105.2)">D+</text>
<text x="262.3" y="107.6" transform="rotate(-90 262.3 107.6)">SBU1</text>
<text x="264.8" y="107.6" transform="rotate(-90 264.8 107.6)">SBU2</text>
<text x="42.4" y="108.2">HDMI1_CLK_N</text>
<text x="42.4" y="110.7">GND</text>
<text x="42.4" y="113.3">HDMI0_TX2_P</text>
<text x="82.9" y="108.2">DSI0_D1_P</text>
<text x="83.7" y="113.3">DSI0_C_N</text>
<text x="88.3" y="110.7">GND</text>
<text x="228.2" y="112.5">J?</text>
<text x="261.8" y="112.6">GND</text>
<text x="42.4" y="115.8">HDMI0_TX2_N</text>
<text x="42.4" y="118.4">GND</text>
<text x="83.8" y="115.8">DSI0_C_P</text>
<text x="88.3" y="118.4">GND</text>
<text x="273.2" y="117.7">R?</text>
<text x="42.4" y="120.9">HDMI0_TX1_P</text>
<text x="42.4" y="123.4">HDMI0_TX1_N</text>
<text x="42.4" y="126">GND</text>
<text x="82.8" y="120.9">DSI1_D0_N</text>
<text x="82.9" y="123.4">DSI1_D0_P</text>
<text x="88.3" y="126">GND</text>
<text x="259.2" y="120.3">SHIELD</text>
<text x="276.2" y="120.1" transform="rotate(-90 276.2 120.1)">0</text>
<text x="280" y="126">GND</text>
<text x="42.4" y="128.5">HDMI0_TX0_P</text>
<text x="42.4" y="131.1">HDMI0_TX0_N</text>
<text x="82.8" y="128.5">DSI1_D1_N</text>
<text x="82.9" y="131.1">DSI1_D1_P</text>
<text x="42.4" y="133.6">GND</text>
<text x="42.4" y="136.1">HDMI0_CLK_P</text>
<text x="83.7" y="136.1">DSI1_C_N</text>
<text x="88.3" y="133.6">GND</text>
<text x="42.4" y="138.7">HDMI0_CLK_N</text>
<text x="42.4" y="141.2">GND</text>
<text x="42.4" y="143.8">DSI1_D3_N</text>
<text x="82.8" y="143.8">DSI1_D2_N</text>
<text x="83.8" y="138.7">DSI1_C_P</text>
<text x="88.3" y="141.2">GND</text>
<text x="42.4" y="146.3">DSI1_D3_P</text>
<text x="42.4" y="148.8">GND</text>
<text x="82.9" y="146.3">DSI1_D2_P</text>
<text x="88.3" y="148.8">GND</text>
<text x="42.4" y="151.4">HDMI0_SCL</text>
<text x="82" y="151.4">HDMI0_SDA</text>
<text x="27.2" y="167.3">GND</text>
<text x="103.4" y="167.3">GND</text>
</g>
<g font-size="1.8" fill="#725600">
<text x="191.1" y="17.6" transform="rotate(-90 191.1 17.6)">+5v</text>
<text x="234.3" y="27.2" transform="rotate(-90 234.3 27.2)">+5v</text>
<text x="215.9" y="94.9">VBUS_CHARGE</text>
</g>
<g font-size="1.8" fill="#840084">
<text x="57.5" y="22.5">2off DF40C-100DS-0.4V</text>
<text x="64.6" y="20.2">Hirose</text>
</g>
<g font-size="1.8" fill="#a90000">
<text x="190.2" y="21.6" transform="rotate(-90 190.2 21.6)">19</text>
<text x="37.9" y="26">102</text>
<text x="37.9" y="28.6">104</text>
<text x="93.8" y="26">101</text>
<text x="93.8" y="28.6">103</text>
<text x="181.1" y="26.7">3</text>
<text x="181.1" y="29.2">5</text>
<text x="37.9" y="31.1">106</text>
<text x="37.9" y="33.6">108</text>
<text x="93.8" y="31.1">105</text>
<text x="93.8" y="33.6">107</text>
<text x="181.1" y="31.7">6</text>
<text x="181.1" y="34.3">8</text>
<text x="37.9" y="36.2">110</text>
<text x="37.9" y="38.7">112</text>
<text x="37.9" y="41.3">114</text>
<text x="93.8" y="36.2">109</text>
<text x="93.8" y="38.7">111</text>
<text x="93.8" y="41.3">113</text>
<text x="181.1" y="36.8">9</text>
<text x="233.4" y="37.6" transform="rotate(-90 233.4 37.6)">A4</text>
<text x="238.5" y="37.6" transform="rotate(-90 238.5 37.6)">A5</text>
<text x="241" y="37.6" transform="rotate(-90 241 37.6)">B5</text>
<text x="246.1" y="37.6" transform="rotate(-90 246.1 37.6)">A7</text>
<text x="248.7" y="37.6" transform="rotate(-90 248.7 37.6)">B7</text>
<text x="251.2" y="37.6" transform="rotate(-90 251.2 37.6)">A6</text>
<text x="253.7" y="37.6" transform="rotate(-90 253.7 37.6)">B6</text>
<text x="261.4" y="37.6" transform="rotate(-90 261.4 37.6)">A8</text>
<text x="263.9" y="37.6" transform="rotate(-90 263.9 37.6)">B8</text>
<text x="37.9" y="43.8">116</text>
<text x="37.9" y="46.3">118</text>
<text x="93.8" y="43.8">115</text>
<text x="93.8" y="46.3">117</text>
<text x="37.9" y="48.9">120</text>
<text x="37.9" y="51.4">122</text>
<text x="37.9" y="54">124</text>
<text x="93.8" y="48.9">119</text>
<text x="93.8" y="51.4">121</text>
<text x="93.8" y="54">123</text>
<text x="268.1" y="48.9">A1</text>
<text x="37.9" y="56.5">126</text>
<text x="37.9" y="59">128</text>
<text x="93.8" y="56.5">125</text>
<text x="93.8" y="59">127</text>
<text x="180.6" y="54.6">17</text>
<text x="180.6" y="57.1">18</text>
<text x="268.2" y="56.5">S1</text>
<text x="37.9" y="61.6">130</text>
<text x="37.9" y="64.1">132</text>
<text x="93.8" y="61.6">129</text>
<text x="93.8" y="64.1">131</text>
<text x="181.1" y="64.8">1</text>
<text x="181.1" y="62.2">2</text>
<text x="37.9" y="66.7">134</text>
<text x="37.9" y="69.2">136</text>
<text x="37.9" y="71.7">138</text>
<text x="93.8" y="66.7">133</text>
<text x="93.8" y="69.2">135</text>
<text x="93.8" y="71.7">137</text>
<text x="37.9" y="74.3">140</text>
<text x="37.9" y="76.8">142</text>
<text x="93.8" y="74.3">139</text>
<text x="93.8" y="76.8">141</text>
<text x="185.2" y="74.4" transform="rotate(-90 185.2 74.4)">4</text>
<text x="187.7" y="74.4" transform="rotate(-90 187.7 74.4)">7</text>
<text x="190.2" y="74.9" transform="rotate(-90 190.2 74.9)">10</text>
<text x="192.8" y="74.9" transform="rotate(-90 192.8 74.9)">13</text>
<text x="195.3" y="74.9" transform="rotate(-90 195.3 74.9)">16</text>
<text x="197.9" y="75.1" transform="rotate(-90 197.9 75.1)">SH</text>
<text x="37.9" y="79.4">144</text>
<text x="37.9" y="81.9">146</text>
<text x="93.8" y="79.4">143</text>
<text x="93.8" y="81.9">145</text>
<text x="37.9" y="84.4">148</text>
<text x="37.9" y="87">150</text>
<text x="37.9" y="89.5">152</text>
<text x="93.8" y="84.4">147</text>
<text x="93.8" y="87">149</text>
<text x="93.8" y="89.5">151</text>
<text x="37.9" y="92.1">154</text>
<text x="37.9" y="94.6">156</text>
<text x="93.8" y="92.1">153</text>
<text x="93.8" y="94.6">155</text>
<text x="37.9" y="97.1">158</text>
<text x="37.9" y="99.7">160</text>
<text x="93.8" y="97.1">157</text>
<text x="93.8" y="99.7">159</text>
<text x="233.4" y="100.4" transform="rotate(-90 233.4 100.4)">A4</text>
<text x="238.5" y="100.4" transform="rotate(-90 238.5 100.4)">A5</text>
<text x="241" y="100.4" transform="rotate(-90 241 100.4)">B5</text>
<text x="246.1" y="100.4" transform="rotate(-90 246.1 100.4)">A7</text>
<text x="248.7" y="100.4" transform="rotate(-90 248.7 100.4)">B7</text>
<text x="251.2" y="100.4" transform="rotate(-90 251.2 100.4)">A6</text>
<text x="253.7" y="100.4" transform="rotate(-90 253.7 100.4)">B6</text>
<text x="261.4" y="100.4" transform="rotate(-90 261.4 100.4)">A8</text>
<text x="263.9" y="100.4" transform="rotate(-90 263.9 100.4)">B8</text>
<text x="37.9" y="102.2">162</text>
<text x="37.9" y="104.8">164</text>
<text x="37.9" y="107.3">166</text>
<text x="93.8" y="102.2">161</text>
<text x="93.8" y="104.8">163</text>
<text x="93.8" y="107.3">165</text>
<text x="37.9" y="109.8">168</text>
<text x="37.9" y="112.4">170</text>
<text x="93.8" y="109.8">167</text>
<text x="93.8" y="112.4">169</text>
<text x="268.1" y="111.8">A1</text>
<text x="37.9" y="114.9">172</text>
<text x="37.9" y="117.5">174</text>
<text x="93.8" y="114.9">171</text>
<text x="93.8" y="117.5">173</text>
<text x="268.2" y="119.4">S1</text>
<text x="37.9" y="120">176</text>
<text x="37.9" y="122.5">178</text>
<text x="37.9" y="125.1">180</text>
<text x="93.8" y="120">175</text>
<text x="93.8" y="122.5">177</text>
<text x="93.8" y="125.1">179</text>
<text x="37.9" y="127.6">182</text>
<text x="37.9" y="130.2">184</text>
<text x="93.8" y="127.6">181</text>
<text x="93.8" y="130.2">183</text>
<text x="37.9" y="132.7">186</text>
<text x="37.9" y="135.2">188</text>
<text x="37.9" y="137.8">190</text>
<text x="93.8" y="132.7">185</text>
<text x="93.8" y="135.2">187</text>
<text x="93.8" y="137.8">189</text>
<text x="37.9" y="140.3">192</text>
<text x="37.9" y="142.9">194</text>
<text x="93.8" y="140.3">191</text>
<text x="93.8" y="142.9">193</text>
<text x="37.9" y="145.4">196</text>
<text x="37.9" y="147.9">198</text>
<text x="93.8" y="145.4">195</text>
<text x="93.8" y="147.9">197</text>
<text x="37.9" y="150.5">200</text>
<text x="93.8" y="150.5">199</text>
</g>
<g font-size="1.8" fill="#0f0f0f">
<text x="111.2" y="28.3">USB2_D-</text>
<text x="174" y="28.9">TX2_N</text>
<text x="174" y="26.4">TX2_P</text>
<text x="248.3" y="27">USB2_D-</text>
<text x="110.7" y="30.8">USB2_D+</text>
<text x="174" y="34">TX1_N</text>
<text x="174" y="31.5">TX1_P</text>
<text x="253" y="30.2">USB2_D+</text>
<text x="174" y="41.6">CLK_P 12</text>
<text x="174" y="36.5">TX0_P</text>
<text x="174" y="39.1">TX0_N 11</text>
<text x="174" y="44.2">CLK_N 14</text>
<text x="170.2" y="49.2">HDMI_CEC 15</text>
<text x="170.2" y="54.3">HDMI_SCL</text>
<text x="170.2" y="56.9">HDMI_SDA</text>
<text x="170.8" y="64.5">HDMI_HP</text>
<text x="106.3" y="89.2">HDMI_CEC</text>
<text x="107.6" y="91.8">HDMI_HP</text>
<text x="30.5" y="112.1">TX2_P</text>
<text x="30.5" y="114.6">TX2_N</text>
<text x="30.5" y="119.7">TX1_P</text>
<text x="30.5" y="122.3">TX1_N</text>
<text x="30.5" y="129.9">TX0_N</text>
<text x="30.5" y="127.3">TX0_P</text>
<text x="30.5" y="135">CLK_P</text>
<text x="30.5" y="137.5">CLK_N</text>
<text x="18.4" y="150.2">HDMI_SCL</text>
<text x="107" y="150.2">HDMI_SDA</text>
</g>
<g font-size="1.8" fill="#0000c2">
<text x="254.7" y="72.1">USB 2.0 Type-C Port (DATA only)</text>
<text x="191.8" y="91.8">HDMI 1.4 Type-D Port</text>
<text x="245.7" y="95.6">NO DATA!</text>
<text x="142.9" y="112.8">We don't need like, 99% of the pins on this one</text>
<text x="142.9" y="114.9">No PCIe</text>
<text x="142.9" y="116.9">No 2nd HDMI</text>
<text x="142.9" y="118.9">No Camera</text>
<text x="142.9" y="121">No DSI/MIPI (For now)</text>
<text x="252.9" y="135">USB 2.0 Type-C Port (POWER only)</text>
</g>
<g font-size="1.4" fill="#0000c2">
<text x="162.6" y="86.1">TODO: Find out how to do</text>
<text x="162.6" y="87.7">'differential pairs' in</text>
<text x="162.6" y="89.4">KiCad</text>
</g>
<g font-size=".7" fill="#0000c2">
<text x="252.7" y="65.4">happen since we do not have a true ground in batterys i guess?)</text>
<text x="257" y="64.6">cause a ground loop thingy (which would probably</text>
<text x="258.4" y="63">this unconnected with a 0 ohm so we can if we</text>
<text x="258.9" y="61.3">Too many people on stack overflow/exchange</text>
<text x="258.9" y="63.8">choose to - but grounding it could apparently</text>
<text x="259.6" y="62.2">seem to be unable to agree on this! Leaving</text>
<text x="262.2" y="125.8">this unconnected with a 0 ohm so we can if we</text>
<text x="262.7" y="124.2">Too many people on stack overflow/exchange</text>
<text x="263.4" y="125">seem to be unable to agree on this! Leaving</text>
<text x="256.5" y="128.3">happen since we do not have a true ground in batterys i guess?)</text>
<text x="260.8" y="127.5">cause a ground loop thingy (which would probably</text>
<text x="262.7" y="126.7">choose to - but grounding it could apparently</text>
</g>
</svg>
